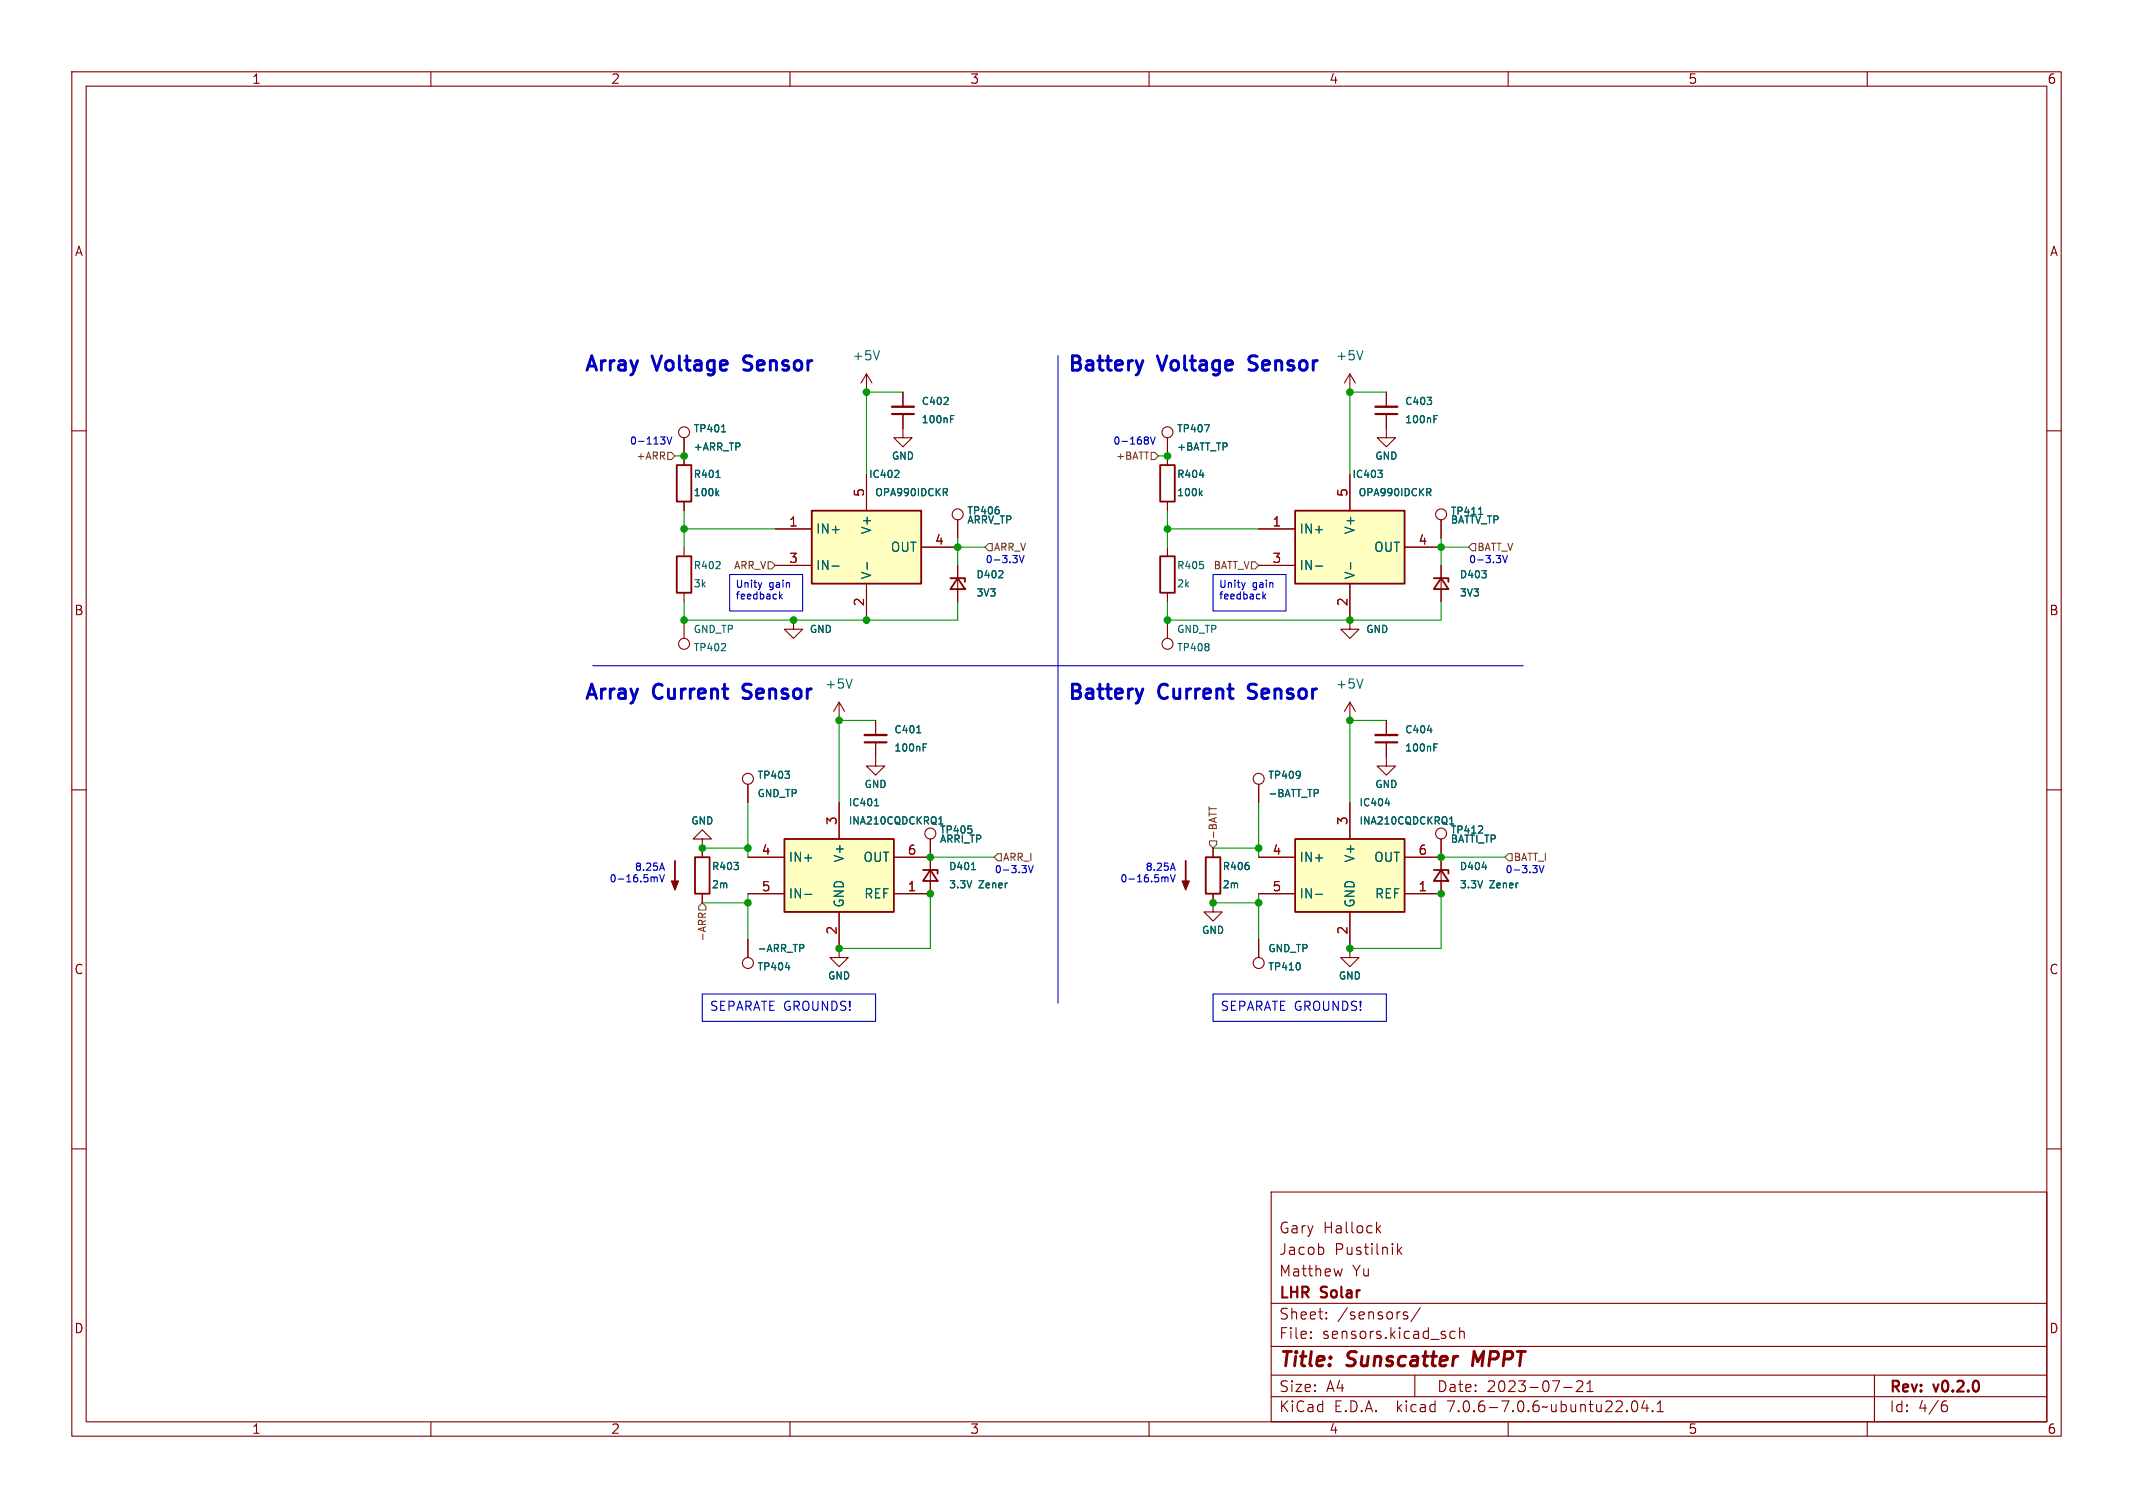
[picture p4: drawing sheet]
<svg xmlns="http://www.w3.org/2000/svg" width="297mm" height="210mm" viewBox="0 0 297 210" stroke-linecap="round" stroke-linejoin="round" font-family="sans-serif">
<g fill="none" stroke="#840000" stroke-width=".15">
<path d="M10 10h277v190h-277zM12 12h273v186h-273zM60 10v2M110 10v2M160 10v2M210 10v2M260 10v2M10 60h2M120.6 52.1l-.7 1.2M120.6 52.1v2.5M120.6 52.1l.8 1.2M125.7 57.7v3.3h1.3l-1.3 1.2-1.2-1.2h1.2"/>
<path d="M125.7 54.6v2M188 52.1v2.5M188 52.1l-.8 1.2M188 52.1l.7 1.2M193 57.7v3.3h1.3l-1.3 1.2-1.2-1.2h1.2M193 54.6v2M285 60h2M95.2 61v3.8M95.2 69.9v1.2M95.2 76.2v1.3M107.9 73.7h5.1M107.9 78.7h5.1"/>
<path d="M120.6 66v5.1M128.3 76.2h5M133.3 72.4v2.5M133.3 78.7v5.1M162.6 61v3.8M162.6 69.9v1.2M162.6 76.2v1.3M175.3 73.7h5M175.3 78.7h5M188 66v5.1M195.6 76.2h5.1M200.7 72.4v2.5"/>
<path d="M200.7 78.7v5.1M95.2 82.6v1.2M95.2 86.4v2.5M110.5 86.4v1.2h1.3l-1.3 1.3-1.3-1.3h1.3M116.8 97.8v2.5M116.8 97.8l-.7 1.3M116.8 97.8l.8 1.3M120.6 81.3v5.1M162.6 82.6v1.2M162.6 86.4v2.5M188 81.3v6.3h1.2l-1.2 1.3-1.3-1.3h1.3M188 97.8v2.5"/>
<path d="M188 97.8l-.8 1.3M188 97.8l.7 1.3M10 110h2M97.8 116.8h1.3l-1.3-1.2-1.3 1.2h1.3v2.6M104.1 119.4h5.1M104.1 109.2v2.6M116.8 111.8v5M121.9 103.4v3.3h1.3l-1.3 1.3-1.3-1.3h1.3M121.9 100.3v2.1M124.5 119.4h5M129.5 116.8v7.7h-5M168.9 118.1v1.3"/>
<path d="M175.3 119.4h5M175.3 109.2v2.6M188 111.8v5M193 103.4v3.3h1.3l-1.3 1.3-1.2-1.3h1.2M193 100.3v2.1M195.6 119.4h5.1M200.7 116.8v7.7h-5.1M285 110h2M97.8 124.5v1.2M104.1 124.5h5.1M104.1 130.8v2.6M116.8 127v6.4h1.3l-1.3 1.2-1.2-1.2h1.2"/>
<path d="M168.9 124.5v2.5h1.3l-1.3 1.3-1.3-1.3h1.3M175.3 124.5h5M175.3 130.8v2.6M188 127v6.4h1.2l-1.2 1.2-1.3-1.2h1.3M10 160h2M285 160h2M177 166h108v32h-108zM184.2 173.8l.1 .2v.4l-.1 .2M186.9 176.7l-.3 1-.3-.7M191.8 171.1l.4 .6M192.2 170.7l-.5 .6M194.6 173.2v1.5"/>
<path d="M194.7 174.1l.5 .6M195.2 173.7l-.6 .6M60 198v2M110 198v2M160 198v2M177 194.5h108M177 191.5h108M177 187.5h108M177 181.5h108M182.5 186.3h.1l-.1 .1M182.5 186.3v.1M182.5 185.5v.1"/>
<path d="M182.5 185.5h.1l-.1 .1M184.7 183.6v.1M184.7 183.6h-.1l.1 .1M184.7 182.8v.1M184.7 182.8h-.1l.1 .1M195.5 183.1l.5 .2v.2l-.2 .2-.4-.1M195.5 182.8l.1-.1 .4 .1M197 191.5v3M197.7 182.1l-1.2 2M202.6 185.5l-.4-.1-.3 .3v.4l.1 .2 .2 .1 .4-.1M203.2 185.5a.37 .37 0 0 1 .7 .1v.8M203.2 184.9v1.5"/>
<path d="M210 198v2M217.7 193.2h1.2M219.5 192.4l.2-.1 .5 .1a.41 .41 0 0 1 .1 .5l-.8 .9h.9M221 193.8h.8M221 192.7l.4-.4v1.5M227.3 195.2a.36 .36 0 0 1 .4-.1 .36 .36 0 0 1 .3 .3 .77 .77 0 0 1-.5 1.2 .91 .91 0 0 1-.2-1.4zM229 195l-.4 1.1h.9M229.3 195.6v1M230.1 196.5h.1l-.1 .1M230.1 196.5h-.1l.1 .1M230.1 196.5v.1M230.7 196.6h.9"/>
<path d="M230.7 195.5l.5-.4v1.5M260 198v2M261 191.5v6.5M270.6 195.7h.3l.3 .3-.1 .5-.2 .1h-.3M271 195.1l-.4 .1"/>
<circle cx="95.2" cy="60.2" r=".76"/>
<circle cx="133.3" cy="71.6" r=".76"/>
<circle cx="162.6" cy="60.2" r=".76"/>
<circle cx="200.7" cy="71.6" r=".76"/>
<circle cx="95.2" cy="89.7" r=".76"/>
<circle cx="162.6" cy="89.7" r=".76"/>
<circle cx="104.1" cy="108.5" r=".76"/>
<circle cx="129.5" cy="116.1" r=".76"/>
<circle cx="175.3" cy="108.5" r=".76"/>
<circle cx="200.7" cy="116.1" r=".76"/>
<circle cx="104.1" cy="134.1" r=".76"/>
<circle cx="175.3" cy="134.1" r=".76"/>
</g>
<path d="M205.3 188.2l-.3 2" fill="none" stroke="#840000" stroke-width=".4"/>
<g fill="#ffffc2" stroke="#ffffc2" stroke-width=".14">
<path d="M109.2 116.8h15.3v10.2h-15.3z"/>
<path d="M113 71.1h15.3v10.2h-15.3z"/>
<path d="M180.3 116.8h15.3v10.2h-15.3z"/>
<path d="M180.3 71.1h15.3v10.2h-15.3z"/>
</g>
<g fill="none" stroke="#840000" stroke-width=".25">
<path d="M94.2 64.8h2.1v5.1h-2.1zM94.2 77.5h2.1v5.1h-2.1zM113 71.1h15.3v10.2h-15.3zM161.5 64.8h2.1v5.1h-2.1zM161.5 77.5h2.1v5.1h-2.1zM180.3 71.1h15.3v10.2h-15.3zM132.3 80.5h2.1v.5M133.3 80.5l1.1 1.5h-2.1zM199.6 80.5h2.1v.5M200.7 80.5l1 1.5h-2.1zM94 119.9v3.5M96.8 119.4h2v5.1h-2z"/>
<path d="M109.2 116.8h15.3v10.2h-15.3zM165.1 119.9v3.5M167.9 119.4h2v5.1h-2zM180.3 116.8h15.3v10.2h-15.3zM128.5 121.2h2.1v.5M129.5 121.2l1.1 1.5h-2.1zM199.6 121.2h2.1v.5M200.7 121.2l1 1.5h-2.1z"/>
</g>
<g fill="none" stroke="#006464" stroke-width=".15">
<path d="M122.5 48.8l-.5 1.3M131.4 56.3h.6M132 55.4v.4M132.4 58.4h.3M132.4 57.9h.4M167.7 59.1h.7l-.4 1M189.8 48.8l-.4 1.3M198.7 55.3h.6l-.3 .4M199.3 55.8v.4M199.7 58.4h.3M199.7 57.9h.4M99.7 79.2h.6"/>
<path d="M99.7 66.5h.6M99.8 68.7l.3 .3M100.1 68.4l-.4 .3M100.2 78.3v.3M100.5 60.1h.5M115.9 78.8h.9M120.7 78.3v1M125 65.5l.2 .2-.1 .2-.6 .6h.7M131.6 68.6l.3 .4M131.7 68l.2 .2v.3l-.2 .1M139.1 71.1v.4M139.6 79.6v.3"/>
<path d="M167 66.2h.6M167.1 68.7l.3 .3M167.4 68.4l-.4 .3M167.5 78.7v.4M183.2 78.8h1M188.1 78.3v1M191.9 65.5h.6l-.4 .4M192.3 65.9l.2 .2v.2l-.2 .2M198.9 68.6l.3 .4M199 68l.2 .2v.3l-.2 .1M206.3 79.5h.7l-.4 .3M206.9 79.9v.5"/>
<path d="M100.4 90.6h.6M101 89.7v.4M118.7 94.6l-.5 1.2M139 80.5h.6M168.3 89.7v.3M168.3 90.1v.4M189.8 94.6l-.4 1.2M109.3 107.4h.6l-.3 .4M109.9 107.9v.4M121.8 112.2h.5M122 111.4l.1-.2v1M127.6 102.1h.6"/>
<path d="M128.5 104.1h.4M128.5 103.6h.5M130.7 114.8h.6M130.8 114l.2-.2v1M135.3 115.5v.4M181 107.5v.7M181 107.8v.1M183.5 110l.1 .1-.1 .3M192.9 111.9h.6M193.4 111.5v.7M198.8 101.7h.6M199.7 104.1h.3"/>
<path d="M199.7 103.6h.4M201.8 114.8h.6M201.9 114l.2-.2v1M205.8 116h.6M206.4 115.1v.4M102.2 120.1h.6l-.3 .4M102.8 120.6v.4M109.4 134.7h.6M111.7 131.5l.2 .2v.3l-.2 .1M112.1 124.6h.9M135.3 121.1h.5M173.9 120.6v.4"/>
<path d="M181 134.3v.6M183.2 124.6h1M206.4 120.8h.6"/>
</g>
<path d="M124.2 56.6h3.1M191.5 56.6h3.1M120.4 102.4h3M191.5 102.4h3.1" fill="none" stroke="#840000" stroke-width=".33"/>
<path d="M124.2 57.7h3.1M191.5 57.7h3.1M120.4 103.4h3M191.5 103.4h3.1" fill="none" stroke="#840000" stroke-width=".3"/>
<g fill="#840000" stroke="#840000" stroke-width=".15">
<path d="M164.6 122.7h1l-.5 1.3z"/>
<path d="M93.5 122.7h1l-.5 1.3z"/>
</g>
<g fill="none" stroke="#725600" stroke-width=".15">
<path d="M93 63h.5l.5 .5-.5 .5h-.5zM107 78.2h.4l.5 .5-.5 .5h-.4zM137.7 75.7h.5v1h-.5l-.5-.5zM160.3 63h.5l.5 .5-.5 .5h-.5zM174.3 78.2h.5l.5 .5-.5 .5h-.5zM205 75.7h.5v1h-.5l-.5-.5zM138.9 118.9h.5v1h-.5l-.5-.5zM168.4 112.3v.6M168.4 117.1h1v.5l-.5 .5-.5-.5zM210.1 118.9h.5v1h-.5l-.6-.5zM97.2 127.7v-.3l.2-.2 .3 .1 .1 .4M97.8 125.7l.5 .5v.5h-1v-.5z"/>
<path d="M98.2 127.2l-.4 .3"/>
</g>
<path d="M103.5 51.5l.3 .1M103.6 49.7l-.1 .2 .1 .4M159.1 50.2l-.4 1.4M173.9 51.5l.3 .1M174 49.7l-.1 .2 .1 .4M103.4 97.2l.3 .1M103.5 95.5l-.1 .2 .1 .3M159.1 95.9l-.4 1.4M173.8 97.2l.3 .1M173.9 95.5l-.1 .2 .1 .3" fill="none" stroke="#0000c2" stroke-width=".4"/>
<g fill="none" stroke="#0000c2" stroke-width=".15">
<path d="M147.3 49.5v90.2M92 60.8h.6l-.3 .4M92.5 61.3v.5M92.9 60.8l.3 1 .3-1M141.9 77.4l.4 1 .3-1M159.8 60.9v.3M159.8 61.4v.4M160.2 60.8l.3 1 .3-1M209.2 77.4l.4 1 .3-1M82.5 92.7h129.6M101.6 80h10.2v5.1h-10.2zM106.1 81.1l-.3 .7"/>
<path d="M108.5 82.4v1M108.6 83l.3 .4M108.9 82.7l-.4 .4M168.9 80h10.2v5.1h-10.2zM173.4 81.1l-.3 .7M175.9 82.4v1M176 83l.2 .4M176.2 82.7l-.3 .4M91.2 122.1l.3 .2v.5M91.8 121.8l.4 1 .3-1M91.9 120.9h.5M92.2 120.2l.3 1"/>
<path d="M97.8 138.4h24.1v3.8h-24.1zM143.2 120.5l.3 1 .4-1M162.3 122.1l.3 .2v.5M163 121.8l.3 1 .3-1M163.1 120.9h.4M163.3 120.2l.3 1M168.9 138.4h24.1v3.8h-24.1zM214.3 120.5l.4 1 .3-1"/>
</g>
<g fill="none" stroke="#009600" stroke-width=".15">
<path d="M125.7 54.6h-5.1v11.4M193 54.6h-5v11.4M94 63.5h1.2M95.2 73.7h12.7M95.2 71.1v5.1M133.3 76.2h3.9M133.3 74.9v3.8M161.3 63.5h1.3M162.6 71.1v5.1M162.6 73.7h12.7M200.7 76.2h3.8M200.7 74.9v3.8"/>
<path d="M95.2 83.8v2.6h38.1v-2.6M162.6 83.8v2.6h38.1v-2.6M97.8 118.1h6.3M104.1 111.8v7.6M121.9 100.3h-5.1v11.5M129.5 119.4h8.9M168.9 118.1h6.4M175.3 111.8v7.6M193 100.3h-5v11.5M200.7 119.4h8.8M97.8 125.7h6.3M104.1 124.5v6.3"/>
<path d="M129.5 124.5v7.6h-12.7M168.9 125.7h6.4M175.3 124.5v6.3M200.7 124.5v7.6h-12.7"/>
</g>
<g fill="#009600" stroke="#009600" stroke-width=".15">
<circle cx="188" cy="54.6" r=".46"/>
<circle cx="162.6" cy="73.7" r=".46"/>
<circle cx="162.6" cy="63.5" r=".46"/>
<circle cx="188" cy="100.3" r=".46"/>
<circle cx="188" cy="86.4" r=".46"/>
<circle cx="162.6" cy="86.4" r=".46"/>
<circle cx="200.7" cy="76.2" r=".46"/>
<circle cx="95.2" cy="86.4" r=".46"/>
<circle cx="110.5" cy="86.4" r=".46"/>
<circle cx="97.8" cy="118.1" r=".46"/>
<circle cx="104.1" cy="125.7" r=".46"/>
<circle cx="129.5" cy="124.5" r=".46"/>
<circle cx="116.8" cy="132.1" r=".46"/>
<circle cx="129.5" cy="119.4" r=".46"/>
<circle cx="104.1" cy="118.1" r=".46"/>
<circle cx="116.8" cy="100.3" r=".46"/>
<circle cx="120.6" cy="86.4" r=".46"/>
<circle cx="133.3" cy="76.2" r=".46"/>
<circle cx="120.6" cy="54.6" r=".46"/>
<circle cx="95.2" cy="63.5" r=".46"/>
<circle cx="95.2" cy="73.7" r=".46"/>
<circle cx="200.7" cy="124.5" r=".46"/>
<circle cx="188" cy="132.1" r=".46"/>
<circle cx="168.9" cy="125.7" r=".46"/>
<circle cx="175.3" cy="125.7" r=".46"/>
<circle cx="175.3" cy="118.1" r=".46"/>
<circle cx="200.7" cy="119.4" r=".46"/>
</g>
<g font-size="2.8" fill="#0000c2">
<text x="81.3" y="51.8">Array</text>
<text x="91.1" y="51.8">Voltage</text>
<text x="104.5" y="51.8">Sensor</text>
<text x="148.6" y="51.8">Battery</text>
<text x="161.5" y="51.8">Voltage</text>
<text x="174.9" y="51.8">Sensor</text>
<text x="81.3" y="97.5">Array</text>
<text x="91.1" y="97.5">Current</text>
<text x="104.4" y="97.5">Sensor</text>
<text x="148.6" y="97.5">Battery</text>
<text x="161.5" y="97.5">Current</text>
<text x="174.8" y="97.5">Sensor</text>
</g>
<g font-size="2.8" fill="#840000">
<text x="178" y="190.9">Title:</text>
<text x="187.7" y="190.9">Sunscatter</text>
<text x="205.9" y="190.9">MPPT</text>
</g>
<g font-size="2.1" fill="#840000">
<text x="178" y="172">Gary</text>
<text x="184.2" y="172">Hallock</text>
<text x="178" y="178">Matthew</text>
<text x="178" y="175">Jacob</text>
<text x="185.8" y="175">Pustilnik</text>
<text x="188.3" y="178">Yu</text>
<text x="178" y="184">Sheet:</text>
<text x="178" y="181.2">LHR</text>
<text x="184" y="181.2">Solar</text>
<text x="186.2" y="184">/sensors/</text>
<text x="178" y="186.7">File:</text>
<text x="184.1" y="186.7">sensors.kicad_sch</text>
<text x="178" y="196.9">KiCad</text>
<text x="178" y="194.1">Size:</text>
<text x="184.7" y="194.1">A4</text>
<text x="185.7" y="196.9">E.D.A.</text>
<text x="194.6" y="196.9">kicad</text>
<text x="200" y="194.1">Date:</text>
<text x="201.8" y="196.9">7.0.6-7.0.6~ubuntu22.04.1</text>
<text x="207" y="194.1">2023-07-21</text>
<text x="263" y="194.3">Rev:</text>
<text x="263" y="196.9">Id:</text>
<text x="267.1" y="196.9">4/6</text>
<text x="269.4" y="194.3">v0.2.0</text>
</g>
<g font-size="1.8" fill="#840000">
<text x="35" y="11.9">1</text>
<text x="85" y="11.9">2</text>
<text x="135" y="11.9">3</text>
<text x="185" y="11.9">4</text>
<text x="235" y="11.9">5</text>
<text x="285" y="11.9">6</text>
<text x="10.3" y="35.9">A</text>
<text x="285.3" y="35.9">A</text>
<text x="10.3" y="85.9">B</text>
<text x="285.3" y="85.9">B</text>
<text x="10.3" y="135.9">C</text>
<text x="285.3" y="135.9">C</text>
<text x="10.3" y="185.9">D</text>
<text x="285.3" y="185.9">D</text>
<text x="35" y="199.9">1</text>
<text x="85" y="199.9">2</text>
<text x="135" y="199.9">3</text>
<text x="185" y="199.9">4</text>
<text x="235" y="199.9">5</text>
<text x="285" y="199.9">6</text>
</g>
<g font-size="1.8" fill="#006464">
<text x="118.6" y="50.4">+5V</text>
<text x="185.9" y="50.4">+5V</text>
<text x="113.5" y="74.5">IN+</text>
<text x="121.5" y="74.5" transform="rotate(-90 121.5 74.5)">V+</text>
<text x="123.9" y="77.1">OUT</text>
<text x="180.8" y="74.5">IN+</text>
<text x="188.8" y="74.5" transform="rotate(-90 188.8 74.5)">V+</text>
<text x="191.2" y="77.1">OUT</text>
<text x="113.5" y="79.6">IN-</text>
<text x="121.5" y="80.8" transform="rotate(-90 121.5 80.8)">V-</text>
<text x="180.8" y="79.6">IN-</text>
<text x="188.8" y="80.8" transform="rotate(-90 188.8 80.8)">V-</text>
<text x="114.8" y="96.1">+5V</text>
<text x="185.9" y="96.1">+5V</text>
<text x="109.7" y="120.2">IN+</text>
<text x="109.7" y="125.3">IN-</text>
<text x="117.7" y="120.2" transform="rotate(-90 117.7 120.2)">V+</text>
<text x="120.1" y="120.2">OUT</text>
<text x="120.2" y="125.3">REF</text>
<text x="180.8" y="120.2">IN+</text>
<text x="180.8" y="125.3">IN-</text>
<text x="188.8" y="120.2" transform="rotate(-90 188.8 120.2)">V+</text>
<text x="191.2" y="120.2">OUT</text>
<text x="191.4" y="125.3">REF</text>
<text x="117.7" y="126.5" transform="rotate(-90 117.7 126.5)">GND</text>
<text x="188.8" y="126.5" transform="rotate(-90 188.8 126.5)">GND</text>
</g>
<g font-size="1.8" fill="#a90000">
<text x="120.4" y="69.3" transform="rotate(-90 120.4 69.3)">5</text>
<text x="187.7" y="69.3" transform="rotate(-90 187.7 69.3)">5</text>
<text x="109.8" y="73.4">1</text>
<text x="130.1" y="75.9">4</text>
<text x="177.1" y="73.4">1</text>
<text x="197.4" y="75.9">4</text>
<text x="109.8" y="78.5">3</text>
<text x="177.1" y="78.5">3</text>
<text x="120.4" y="84.5" transform="rotate(-90 120.4 84.5)">2</text>
<text x="187.7" y="84.5" transform="rotate(-90 187.7 84.5)">2</text>
<text x="106" y="119.1">4</text>
<text x="116.6" y="115" transform="rotate(-90 116.6 115)">3</text>
<text x="126.3" y="119.1">6</text>
<text x="177.1" y="119.1">4</text>
<text x="187.7" y="115" transform="rotate(-90 187.7 115)">3</text>
<text x="197.4" y="119.1">6</text>
<text x="106" y="124.2">5</text>
<text x="126.3" y="124.2">1</text>
<text x="177.1" y="124.2">5</text>
<text x="197.4" y="124.2">1</text>
<text x="116.6" y="130.2" transform="rotate(-90 116.6 130.2)">2</text>
<text x="187.7" y="130.2" transform="rotate(-90 187.7 130.2)">2</text>
</g>
<g font-size="1.8" fill="#0000c2">
<text x="98.7" y="141.1">SEPARATE GROUNDS!</text>
<text x="169.9" y="141.1">SEPARATE GROUNDS!</text>
</g>
<g font-size="1.4" fill="#006464">
<text x="128.2" y="56.6">C402</text>
<text x="128.2" y="59.1">100nF</text>
<text x="195.5" y="56.6">C403</text>
<text x="195.5" y="59.1">100nF</text>
<text x="96.5" y="60.4">TP401</text>
<text x="96.5" y="63">+ARR_TP</text>
<text x="124.1" y="64.2">GND</text>
<text x="163.8" y="60.4">TP407</text>
<text x="163.8" y="63">+BATT_TP</text>
<text x="191.4" y="64.2">GND</text>
<text x="96.5" y="66.8">R401</text>
<text x="96.5" y="69.3">100k</text>
<text x="120.9" y="66.8">IC402</text>
<text x="121.8" y="69.3">OPA990IDCKR</text>
<text x="134.6" y="71.8">TP406</text>
<text x="163.8" y="66.8">R404</text>
<text x="163.8" y="69.3">100k</text>
<text x="188.2" y="66.8">IC403</text>
<text x="189.1" y="69.3">OPA990IDCKR</text>
<text x="201.9" y="71.9">TP411</text>
<text x="134.6" y="73.1">ARRV_TP</text>
<text x="201.9" y="73.1">BATTV_TP</text>
<text x="96.5" y="79.5">R402</text>
<text x="96.5" y="82">3k</text>
<text x="135.8" y="80.7">D402</text>
<text x="135.8" y="83.3">3V3</text>
<text x="163.8" y="79.5">R405</text>
<text x="163.8" y="82">2k</text>
<text x="203.2" y="80.7">D403</text>
<text x="203.2" y="83.3">3V3</text>
<text x="96.5" y="88.4">GND_TP</text>
<text x="112.6" y="88.4">GND</text>
<text x="163.8" y="88.4">GND_TP</text>
<text x="190.1" y="88.4">GND</text>
<text x="96.5" y="90.9">TP402</text>
<text x="163.8" y="90.9">TP408</text>
<text x="124.4" y="102.3">C401</text>
<text x="124.4" y="104.9">100nF</text>
<text x="195.5" y="102.3">C404</text>
<text x="195.5" y="104.9">100nF</text>
<text x="105.4" y="108.7">TP403</text>
<text x="105.4" y="111.2">GND_TP</text>
<text x="118.1" y="112.5">IC401</text>
<text x="120.3" y="109.9">GND</text>
<text x="176.5" y="108.7">TP409</text>
<text x="176.5" y="111.2">-BATT_TP</text>
<text x="189.2" y="112.5">IC404</text>
<text x="191.4" y="109.9">GND</text>
<text x="96.1" y="115">GND</text>
<text x="118.1" y="115">INA210CQDCKRQ1</text>
<text x="130.8" y="116.3">TP405</text>
<text x="130.8" y="117.6">ARRI_TP</text>
<text x="189.2" y="115">INA210CQDCKRQ1</text>
<text x="201.9" y="116.3">TP412</text>
<text x="201.9" y="117.6">BATTI_TP</text>
<text x="99" y="121.4">R403</text>
<text x="99" y="123.9">2m</text>
<text x="132" y="121.4">D401</text>
<text x="132" y="123.9">3.3V</text>
<text x="136.3" y="123.9">Zener</text>
<text x="170.1" y="121.4">R406</text>
<text x="170.1" y="123.9">2m</text>
<text x="203.2" y="121.4">D404</text>
<text x="203.2" y="123.9">3.3V</text>
<text x="207.4" y="123.9">Zener</text>
<text x="167.3" y="130.3">GND</text>
<text x="105.4" y="135.3">TP404</text>
<text x="105.4" y="132.8">-ARR_TP</text>
<text x="115.2" y="136.6">GND</text>
<text x="176.5" y="135.3">TP410</text>
<text x="176.5" y="132.8">GND_TP</text>
<text x="186.3" y="136.6">GND</text>
</g>
<g font-size="1.4" fill="#0000c2">
<text x="87.6" y="62">0-113V</text>
<text x="154.9" y="62">0-168V</text>
<text x="102.4" y="82.2">Unity</text>
<text x="102.4" y="83.8">feedback</text>
<text x="107.1" y="82.2">gain</text>
<text x="137.2" y="78.5">0-3.3V</text>
<text x="169.7" y="82.2">Unity</text>
<text x="169.7" y="83.8">feedback</text>
<text x="174.4" y="82.2">gain</text>
<text x="204.5" y="78.5">0-3.3V</text>
<text x="84.7" y="122.9">0-16.5mV</text>
<text x="88.3" y="121.3">8.25A</text>
<text x="138.4" y="121.7">0-3.3V</text>
<text x="155.9" y="122.9">0-16.5mV</text>
<text x="159.4" y="121.3">8.25A</text>
<text x="209.5" y="121.7">0-3.3V</text>
</g>
<g font-size="1.4" fill="#725600">
<text x="88.5" y="64.2">+ARR</text>
<text x="155.3" y="64.2">+BATT</text>
<text x="138.3" y="76.9">ARR_V</text>
<text x="205.6" y="76.9">BATT_V</text>
<text x="102.1" y="79.5">ARR_V</text>
<text x="168.9" y="79.5">BATT_V</text>
<text x="169.6" y="117" transform="rotate(-90 169.6 117)">-BATT</text>
<text x="139.6" y="120.1">ARR_I</text>
<text x="210.7" y="120.1">BATT_I</text>
<text x="98.5" y="131.2" transform="rotate(-90 98.5 131.2)">-ARR</text>
</g>
</svg>
